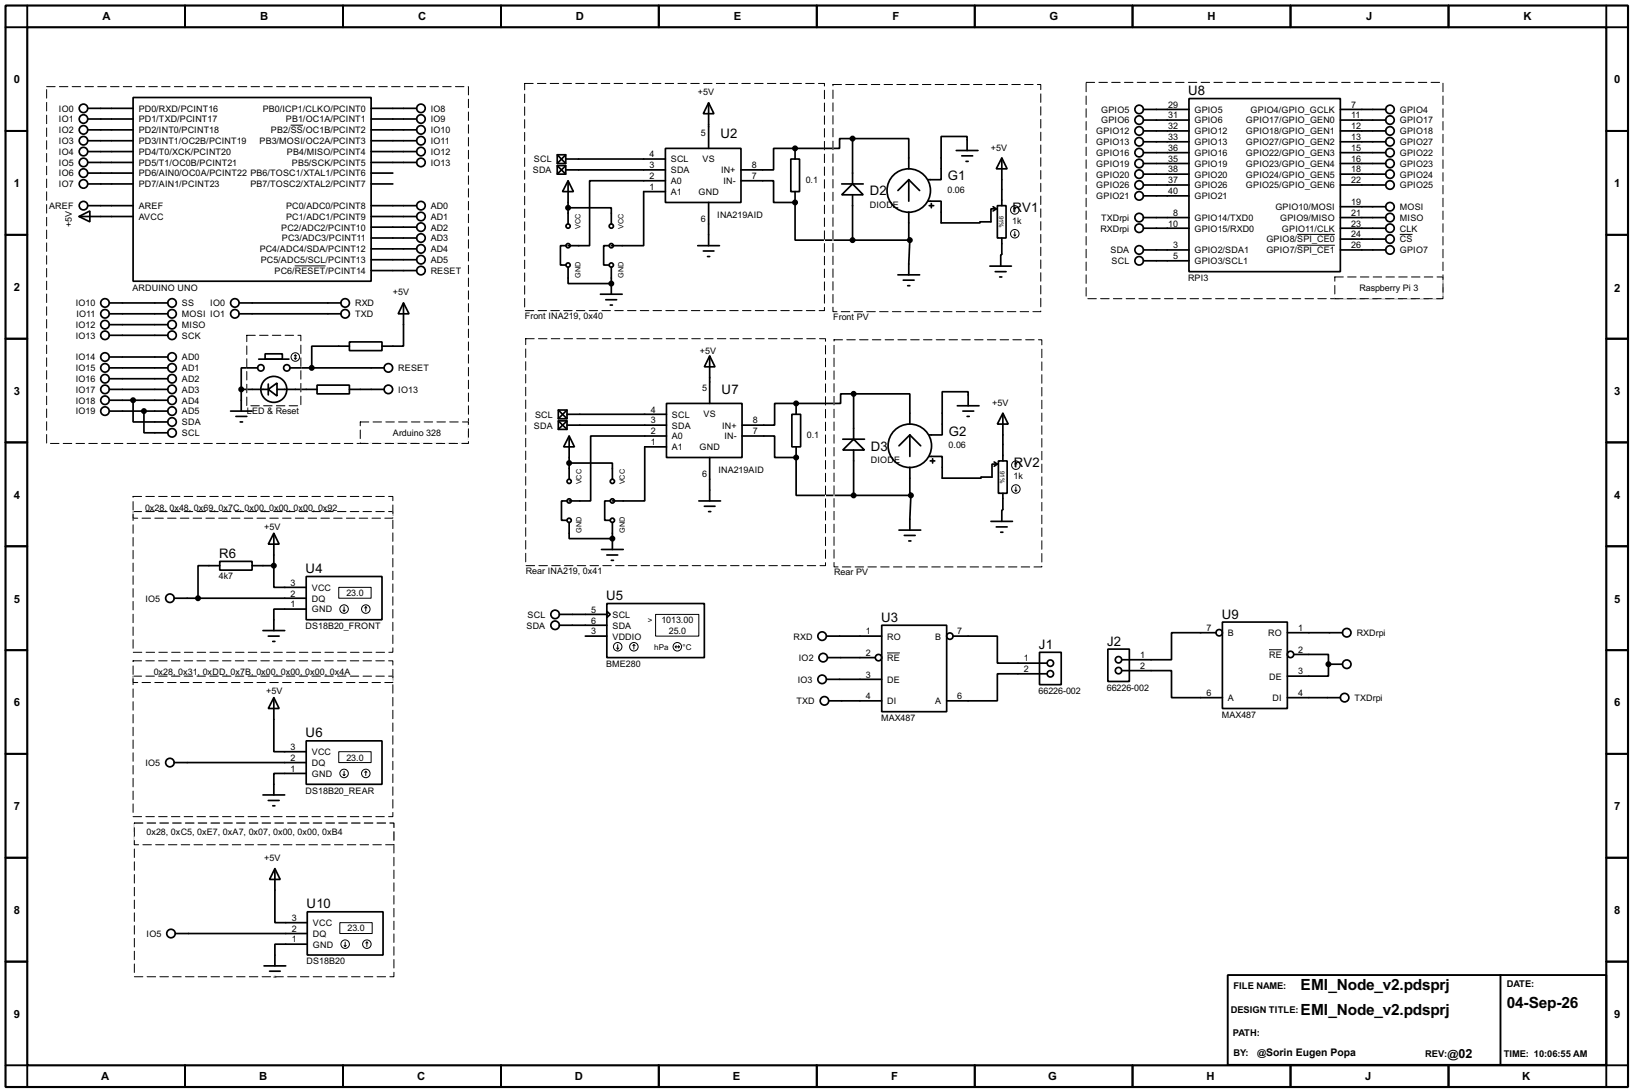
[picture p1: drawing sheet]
<svg xmlns="http://www.w3.org/2000/svg" width="383mm" height="256mm" viewBox="0 0 383 256" stroke-linecap="round" stroke-linejoin="round" font-family="sans-serif">
<path d="M1.3 1.3h381v254h-381zM6.4 6.4h370.8v243.8h-370.8z" fill="none" stroke="#000" stroke-width=".5"/>
<g fill="none" stroke="#000" stroke-width=".45">
<path d="M6.4 1.3v5.1h-5.1M43.5 1.3v5.1M80.6 1.3v5.1M117.7 1.3v5.1M154.7 1.3v5.1M191.8 1.3v5.1M228.9 1.3v5.1M266 1.3v5.1M303.1 1.3v5.1M340.2 1.3v5.1M377.2 1.3v5.1h5.1M1.3 30.7h5.1"/>
<path d="M377.2 30.7h5.1M1.3 55.2h5.1M377.2 55.2h5.1M1.3 79.6h5.1M377.2 79.6h5.1M1.3 103.9h5.1M377.2 103.9h5.1M1.3 128.3h5.1M377.2 128.3h5.1M1.3 152.7h5.1M377.2 152.7h5.1M1.3 177.1h5.1"/>
<path d="M377.2 177.1h5.1M1.3 201.5h5.1M377.2 201.5h5.1M1.3 225.9h5.1M288.3 229h88.9v21.1h-88.9zM352.4 229v21.1M377.2 225.9h5.1M1.3 250.2h5.1v5.1M43.5 250.2v5.1M80.6 250.2v5.1M117.7 250.2v5.1M154.7 250.2v5.1"/>
<path d="M191.8 250.2v5.1M228.9 250.2v5.1M266 250.2v5.1M303.1 250.2v5.1M340.2 250.2v5.1M382.3 250.2h-5.1v5.1"/>
</g>
<g fill="none" stroke="#000" stroke-width=".4">
<path d="M20.6 38.1h10.7M20.6 35.6h10.7M20.6 33.1h10.7M20.6 30.5h10.7M20.6 27.9h10.7M20.6 25.4h10.7M31.3 22.9h55.9v43.2h-55.9zM87.2 38.1h10.6M87.2 35.6h10.6M87.2 33.1h10.6M87.2 30.5h10.6M87.2 27.9h10.6"/>
<path d="M87.2 25.4h10.6M130.9 36.4h2v2h-2zM130.9 38.9h2v2h-2zM130.9 36.3l2 2.1M130.9 38.9l2 2M132.9 37.4h23.4M132.9 39.9h23.4M132.9 36.4l-2 2M132.9 38.9l-2 2M156.3 34.9h17.7v12.7h-17.7zM166.4 24.2v10.6M166.4 24.2l1.3 2.5h-2.5z"/>
<path d="M185.7 37.4h2.1v7.6h-2.1zM186.7 34.9h-5v5h-7.7M186.7 34.9v2.5M200.2 32.5h13.2v7.1M200.2 32.5h-3v2.3h-10.5M200.2 32.5v10.7M224.6 35.3h5.1M225.9 36.6h2.5M226.9 37.9h.5M227.1 35.4v-3.3h-6.1v10.1h-3M235.3 37.1l1.2 2.6h-2.5zM235.3 37.1v11.2"/>
<path d="M268.5 25.7h10.7M268.5 28.2h10.7M268.5 30.7h10.7M268.5 33.3h10.7M268.5 35.9h10.7M268.5 38.4h10.7M279.2 23.2h35.6v40.6h-35.6zM314.8 25.7h10.6M314.8 28.2h10.6M314.8 30.7h10.6M314.8 33.3h10.6M314.8 35.9h10.6"/>
<path d="M314.8 38.4h10.6M18.6 50.9l2.5-1.3v2.5zM18.6 50.8h12.7M20.6 43.2h10.7M20.6 40.7h10.7M20.6 48.3h10.7M87.2 43.2h5.1M87.2 40.7h5.1M87.2 48.3h10.6M87.2 50.8h10.6M87.2 53.4h10.6M87.2 55.9h10.6"/>
<path d="M87.2 58.5h10.6M132.9 57.7h-1.3v4.6h1.3M133.4 48.8h10.2v3.8M133.4 42.5v10.1M133.4 42.5l1.3 2.5h-2.6zM143.1 57.7h-1.3v4.6h1.3M156.3 45h-5.1v12.7h-7.6M156.3 42.5h-17.8v15.2h-5.1M163.9 57.7h5.1M165.2 59h2.5M166.4 47.6v10.1M174 42.5h7.7v5.1h5"/>
<path d="M186.7 47.6v8.8h13.5M186.7 45v2.6M197.7 43.2h5M200.2 45.8v10.6M200.2 56.4h13.5M200.2 43.2l2.5 2.6h-5zM213.4 49.8v6.1h.3v.5M213.4 42.2v5.1M213.4 42.2l2.6 2.6M213.4 42.2l-2.5 2.6M213.7 56.4l-.3 8.2M218 47.3h3v5.1h9.2v-.3h2.5v-3h1.3"/>
<path d="M218.2 48.3h1.1M218.7 47.8v1M233.2 48.6l.8 .5M234 49.1l-.8 .5M234.2 48.3h2.1v7.6h-2.1zM235.3 55.9v3.8l-.3 .3v2.5M268.5 40.9h10.7M268.5 43.5h10.7M268.5 46h10.7M268.5 58.7h10.7M268.5 51.1h10.7M268.5 53.6h10.7"/>
<path d="M314.8 40.9h10.6M314.8 43.5h10.6M314.8 58.7h10.6M314.8 51.1h10.6M314.8 53.6h10.6M314.8 48.6h10.6M314.8 56.2h10.6M25.7 71.2h13.7M25.7 73.7h13.7M25.7 76.3h13.7M25.7 78.8h13.7M56.2 71.2h23.9"/>
<path d="M56.2 73.7h23.9M87.2 61h10.6M87.2 63.5h10.6M94.8 71.2l1.3 2.5h-2.6zM94.8 71.2v10.1h-5.1M133.4 62.8v3.8h10.2M141 69.1h5.1M142.3 70.4h2.5M143.3 71.7h.5M143.6 62.8v6.3M166.2 60.3h.5M210.9 64.6h5.1"/>
<path d="M212.1 65.8h2.6M213.2 67.1h.5M232.5 62.5h5M233.7 63.8h2.6M234.8 65.1h.5M268.5 61.3h10.7M25.7 91.5h13.7M25.7 83.9h13.7M25.7 86.4h13.7M25.7 89h13.7M25.7 94h13.7M25.7 96.6h13.7"/>
<path d="M31.3 94v5.1h8.1M33.8 96.6v5.1h5.6M54.2 96.6h5M55.4 97.8h2.6M56.4 99.1h.6M56.7 91.5h6.3M56.7 91.5v5.1M60.5 86.4h-3.8v5.1M60.8 84.4h7.1M62.3 83.1h4v1.3h-4zM63 91.5l2.1-1.5v3zM63 90.2v2.6"/>
<path d="M65.1 91.5h9.4M68.1 86.4h22.1M74.5 90.5h7.6v2h-7.6zM82.1 81.3h-8.9v5.1M82.1 80.3h7.6v2.1h-7.6zM82.1 91.5h8.1M131.1 96.3l2.1 2.1M131.1 98.9l2.1 2M131.1 96.3h2.1v2.1h-2.1zM131.1 98.9h2.1v2h-2.1zM133.2 96.3l-2.1 2.1M133.2 98.9l-2.1 2"/>
<path d="M133.2 97.3h23.3M133.2 99.9h23.3M156.5 94.8h17.8v12.7h-17.8zM166.7 83.6v11.2M166.7 83.6l1.2 2.6h-2.5zM186 97.3h2v7.7h-2zM187 94.8h-5.1v5.1h-7.6M187 94.8v2.5M200.5 92.5h13.2v7.1M200.5 92.5h-3.1v2.3h-10.4M200.5 92.5v10.7M224.8 95.3h5.1"/>
<path d="M226.1 96.6h2.6M227.1 97.8h.5M227.4 95.3v-3.3h-6.1v10.2h-3.1M235.5 97.1v11.2M235.5 97.1l1.3 2.5h-2.6zM133.2 117.7h-1.3v4.5h1.3M133.7 102.4l1.2 2.6h-2.5zM133.7 108.8h10.1v3.8M133.7 102.4v10.2M143.3 117.7h-1.3v4.5h1.3M156.5 105h-5.1v12.7h-7.6M156.5 102.4h-17.8v15.3h-5"/>
<path d="M164.1 117.7h5.1M165.4 118.9h2.5M166.7 107.5v10.2M174.3 102.4h7.6v5.1h5.1M187 105v2.5M187 107.5v8.9h13.5M197.9 103.2h5.1M200.5 103.2l2.5 2.5h-5.1zM200.5 105.7v10.7M200.5 116.4h13.4M213.7 109.8v6.1h.2v.5M213.7 102.2v5"/>
<path d="M213.7 102.2l2.5 2.5M213.7 102.2l-2.6 2.5M213.9 116.4l-.2 8.1M218.2 107.2h3.1v5.1h9.1v-.2h2.6v-3.1h1.2M218.5 108.3h1M219 107.8v1M233.5 108.5l.7 .5M234.2 109l-.7 .5M234.5 108.3h2v7.6h-2zM235.5 115.9v3.8l-.2 .2v2.6M51.6 131.9h7.6v2h-7.6zM51.6 132.9h-5.1v7.6"/>
<path d="M59.2 132.9h5.1M64.3 125.3l1.3 2.5h-2.6zM64.3 125.3v7.6M64.3 132.9v5.1h7.6M71.9 135.4h17.8v10.2h-17.8zM133.7 122.7v3.8h10.1M141.3 129.1h5.1M142.5 130.4h2.6M143.6 131.6h.5M143.8 122.7v6.4M166.4 120.2h.5M211.1 124.5h5.1"/>
<path d="M212.4 125.8h2.5M213.4 127.1h.5M232.7 122.5h5.1M234 123.8h2.5M235 125h.5M40.9 140.5h31M61.8 148.1h5.1M63 149.4h2.6M64.1 150.7h.5M71.9 143.1h-7.6v5M131.4 144.3h11.1M131.4 146.9h11.1"/>
<path d="M137.5 149.4h5M142.5 141.8h22.9v12.7h-22.9zM142.5 143.6l.8 .7-.8 .8zM194.1 149.4h13M194.1 159.6h13M194.4 154.5h11.1M207.1 146.9h15.2v20.3h-15.2zM223.8 149.4h10.4v6.4h11.7M244.1 153.2h5.1v7.6h-5.1zM245.9 158.3h-11.7v6.3h-11.9M260.2 152.5h5v7.6h-5zM263.5 157.5h11.6v6.4h12"/>
<path d="M285.6 148.6h-10.5v6.4h-11.6M287.1 146.1h15.2v20.3h-15.2zM302.3 148.6h13M303.8 153.7h8.2v2.3h3.3M312 156v2.8h-9.7M40.9 179.1h31M64.3 163.9l1.3 2.5h-2.6zM64.3 163.9v12.7h7.6M71.9 174h17.8v10.2h-17.8zM194.6 164.6h12.5M302.3 163.9h12.5M61.8 186.7h5.1"/>
<path d="M63 188h2.6M64.1 189.3h.5M71.9 181.7h-7.6v5M41.2 219.3h31M64.6 204v12.7h7.6M64.6 204l1.2 2.6h-2.5zM72.2 214.2h17.8v10.1h-17.8zM62 226.9h5.1M63.3 228.1h2.5M64.3 229.4h.5M72.2 221.8h-7.6v5.1"/>
<circle cx="19.6" cy="25.5" r="1"/>
<circle cx="19.6" cy="35.6" r="1"/>
<circle cx="19.6" cy="33.1" r="1"/>
<circle cx="19.6" cy="38.2" r="1"/>
<circle cx="19.6" cy="30.5" r="1"/>
<circle cx="19.6" cy="28" r="1"/>
<circle cx="98.8" cy="33.1" r="1"/>
<circle cx="98.8" cy="38.2" r="1"/>
<circle cx="98.8" cy="35.6" r="1"/>
<circle cx="98.8" cy="30.5" r="1"/>
<circle cx="98.8" cy="25.5" r="1"/>
<circle cx="98.8" cy="28" r="1"/>
<circle cx="267.5" cy="38.4" r="1"/>
<circle cx="267.5" cy="33.3" r="1"/>
<circle cx="267.5" cy="35.9" r="1"/>
<circle cx="267.5" cy="30.8" r="1"/>
<circle cx="267.5" cy="28.2" r="1"/>
<circle cx="267.5" cy="25.7" r="1"/>
<circle cx="326.4" cy="25.7" r="1"/>
<circle cx="326.4" cy="33.3" r="1"/>
<circle cx="326.4" cy="28.2" r="1"/>
<circle cx="326.4" cy="30.8" r="1"/>
<circle cx="326.4" cy="35.9" r="1"/>
<circle cx="326.4" cy="38.4" r="1"/>
<circle cx="19.6" cy="48.3" r="1"/>
<circle cx="19.6" cy="40.7" r="1"/>
<circle cx="19.6" cy="43.2" r="1"/>
<circle cx="98.8" cy="53.4" r="1"/>
<circle cx="98.8" cy="58.5" r="1"/>
<circle cx="98.8" cy="48.3" r="1"/>
<circle cx="98.8" cy="50.9" r="1"/>
<circle cx="98.8" cy="55.9" r="1"/>
<circle cx="133.4" cy="57.7" r=".5"/>
<circle cx="133.4" cy="53.1" r=".5"/>
<circle cx="143.5" cy="53.1" r=".5"/>
<circle cx="143.5" cy="57.7" r=".5"/>
<circle cx="213.4" cy="44.8" r="5.1"/>
<circle cx="267.5" cy="40.9" r="1"/>
<circle cx="267.5" cy="43.5" r="1"/>
<circle cx="267.5" cy="58.7" r="1"/>
<circle cx="267.5" cy="51.1" r="1"/>
<circle cx="267.5" cy="53.6" r="1"/>
<circle cx="267.5" cy="46" r="1"/>
<circle cx="326.4" cy="43.5" r="1"/>
<circle cx="326.4" cy="58.7" r="1"/>
<circle cx="326.4" cy="53.6" r="1"/>
<circle cx="326.4" cy="51.1" r="1"/>
<circle cx="326.4" cy="56.2" r="1"/>
<circle cx="326.4" cy="48.6" r="1"/>
<circle cx="326.4" cy="40.9" r="1"/>
<circle cx="24.6" cy="76.3" r="1"/>
<circle cx="24.6" cy="71.2" r="1"/>
<circle cx="24.6" cy="78.8" r="1"/>
<circle cx="24.6" cy="73.7" r="1"/>
<circle cx="40.4" cy="78.8" r="1"/>
<circle cx="40.4" cy="71.2" r="1"/>
<circle cx="40.4" cy="76.3" r="1"/>
<circle cx="40.4" cy="73.7" r="1"/>
<circle cx="55.1" cy="71.2" r="1"/>
<circle cx="55.1" cy="73.7" r="1"/>
<circle cx="81" cy="71.2" r="1"/>
<circle cx="81" cy="73.7" r="1"/>
<circle cx="98.8" cy="61" r="1"/>
<circle cx="98.8" cy="63.6" r="1"/>
<circle cx="133.4" cy="62.3" r=".5"/>
<circle cx="143.5" cy="62.3" r=".5"/>
<circle cx="267.5" cy="61.3" r="1"/>
<circle cx="24.6" cy="86.4" r="1"/>
<circle cx="24.6" cy="89" r="1"/>
<circle cx="24.6" cy="83.9" r="1"/>
<circle cx="24.6" cy="91.5" r="1"/>
<circle cx="24.6" cy="94" r="1"/>
<circle cx="24.6" cy="96.6" r="1"/>
<circle cx="40.4" cy="94" r="1"/>
<circle cx="40.4" cy="99.1" r="1"/>
<circle cx="40.4" cy="91.5" r="1"/>
<circle cx="40.4" cy="83.9" r="1"/>
<circle cx="40.4" cy="86.4" r="1"/>
<circle cx="40.4" cy="89" r="1"/>
<circle cx="40.4" cy="96.6" r="1"/>
<circle cx="61.2" cy="86.4" r=".75"/>
<circle cx="64.3" cy="91.5" r="3.1"/>
<circle cx="67.3" cy="86.4" r=".75"/>
<circle cx="91.2" cy="86.4" r="1"/>
<circle cx="91.2" cy="91.5" r="1"/>
<circle cx="40.4" cy="101.7" r="1"/>
<circle cx="133.6" cy="113.1" r=".5"/>
<circle cx="133.6" cy="117.7" r=".5"/>
<circle cx="143.8" cy="113.1" r=".5"/>
<circle cx="143.8" cy="117.7" r=".5"/>
<circle cx="213.6" cy="104.7" r="5.1"/>
<circle cx="133.6" cy="122.2" r=".5"/>
<circle cx="143.8" cy="122.2" r=".5"/>
<circle cx="39.9" cy="140.5" r="1"/>
<circle cx="130.3" cy="144.3" r="1"/>
<circle cx="130.3" cy="146.9" r="1"/>
<circle cx="193" cy="149.4" r="1"/>
<circle cx="193" cy="159.6" r="1"/>
<circle cx="193.3" cy="154.5" r="1"/>
<circle cx="206.3" cy="154.5" r=".75"/>
<circle cx="223" cy="149.4" r=".75"/>
<circle cx="246.6" cy="155.8" r=".75"/>
<circle cx="246.6" cy="158.3" r=".75"/>
<circle cx="262.7" cy="155" r=".75"/>
<circle cx="262.7" cy="157.5" r=".75"/>
<circle cx="286.3" cy="148.6" r=".75"/>
<circle cx="303" cy="153.7" r=".75"/>
<circle cx="316.2" cy="156" r="1"/>
<circle cx="316.2" cy="148.6" r="1"/>
<circle cx="39.9" cy="179.1" r="1"/>
<circle cx="193.6" cy="164.6" r="1"/>
<circle cx="315.7" cy="163.9" r="1"/>
<circle cx="40.1" cy="219.3" r="1"/>
</g>
<g fill="#000">
<circle cx="186.7" cy="34.9" r=".2"/>
<circle cx="186.7" cy="47.6" r=".2"/>
<circle cx="143.6" cy="66.6" r=".2"/>
<circle cx="187" cy="94.8" r=".2"/>
<circle cx="187" cy="107.5" r=".2"/>
<circle cx="143.8" cy="126.5" r=".2"/>
</g>
<g fill="none" stroke="#000" stroke-width=".23">
<path d="M68.3 29.4h2.9M238.1 55.2l.2 .2M238.3 48.8l.3 .3M238.3 48.8l-.2 .3M238.3 48.8v1M238.3 54.4v1M238.6 55.2l-.3 .2M304.6 55h8.9M304.6 57.6h8.9M328.7 55h3M69.2 62.5h7.3M69.1 83.6l.3-.2 .3 .2"/>
<path d="M69.1 84.1l.3 .3M69.4 83.4v1M69.7 84.1l-.3 .3M238.3 115.1l.3 .3M238.6 108.8l.2 .2M238.6 108.8l-.3 .2M238.6 108.8v1M238.6 114.4v1M238.8 115.1l-.2 .3M79.6 138h7.6v2.5h-7.6zM80.6 143.3l.2 .3M80.8 142.5v1.1"/>
<path d="M81.1 143.3l-.3 .3M85.9 142.5l-.2 .3M85.9 142.5l.3 .3M85.9 142.5v1.1M144.8 152.2l.3 .3M145.1 151.4v1.1M145.3 152.2l-.2 .3M148.9 151.4l-.3 .3M148.9 151.4l.3 .3M148.9 151.4v1.1M154 144.3h10.1v5.1h-10.1zM158.6 151.9h1"/>
<path d="M158.8 151.7l-.2 .2 .2 .3M159.3 151.7l.3 .2M159.6 151.9l-.3 .3M208.3 153.4h3M298 152.6h3M79.6 176.6h7.6v2.5h-7.6zM80.6 181.9l.2 .3M80.8 181.2v1M81.1 181.9l-.3 .3M85.9 181.2v1M85.9 181.2l-.2 .2M85.9 181.2l.3 .2"/>
<path d="M79.8 216.7h7.6v2.6h-7.6zM80.8 222.1l.3 .2M81.1 221.3v1M81.3 222.1l-.2 .2M86.2 221.3l-.3 .2M86.2 221.3l.2 .2M86.2 221.3v1"/>
<circle cx="238.3" cy="49.3" r="1"/>
<circle cx="238.3" cy="54.9" r="1"/>
<circle cx="69.3" cy="83.9" r="1"/>
<circle cx="238.5" cy="114.9" r="1"/>
<circle cx="238.5" cy="109.3" r="1"/>
<circle cx="80.8" cy="143.1" r="1"/>
<circle cx="85.9" cy="143.1" r="1"/>
<circle cx="145" cy="151.9" r="1"/>
<circle cx="148.8" cy="151.9" r="1"/>
<circle cx="159" cy="151.9" r="1"/>
<circle cx="80.8" cy="181.7" r="1"/>
<circle cx="85.9" cy="181.7" r="1"/>
<circle cx="81" cy="221.8" r="1"/>
<circle cx="86.1" cy="221.8" r="1"/>
</g>
<g fill="none" stroke="#fff" stroke-width=".23">
<path d="M123.2 19.6h70.4v53.4h-70.4zM195.6 19.8h48.8v53.4h-48.8zM255.1 19.4h83.8v50.8h-83.8zM11 20.4h99v83.8h-99zM58 78.8h12.7v16.5h-12.7zM123.5 79.6h70.4v53.3h-70.4zM195.9 79.8h48.8v53.4h-48.8zM313.5 65.1h25.4v5.1h-25.4zM84.6 99.1h25.4v5.1h-25.4zM31.3 116.6h61v5.1h-61zM31.3 120.2h61v33h-61zM31.3 158.8h61v33h-61z"/>
<path d="M31.3 155.2h61v5.1h-61zM31.6 193.3h60.9v36.1h-60.9zM31.6 193.3h60.9v5.1h-60.9z"/>
</g>
<g fill="none" stroke="#000" stroke-width=".23" stroke-dasharray="2 1">
<path d="M123.2 19.6h70.4v53.4h-70.4zM195.6 19.8h48.8v53.4h-48.8zM255.1 19.4h83.8v50.8h-83.8zM11 20.4h99v83.8h-99zM58 78.8h12.7v16.5h-12.7zM123.5 79.6h70.4v53.3h-70.4zM195.9 79.8h48.8v53.4h-48.8zM313.5 65.1h25.4v5.1h-25.4zM84.6 99.1h25.4v5.1h-25.4zM31.3 116.6h61v5.1h-61zM31.3 120.2h61v33h-61zM31.3 158.8h61v33h-61z"/>
<path d="M31.3 155.2h61v5.1h-61zM31.6 193.3h60.9v36.1h-60.9zM31.6 193.3h60.9v5.1h-60.9z"/>
</g>
<g fill="#000" stroke="#000" stroke-width=".4">
<circle cx="186.7" cy="34.9" r=".5"/>
<circle cx="200.2" cy="32.5" r=".5"/>
<circle cx="133.4" cy="48.8" r=".5"/>
<circle cx="186.7" cy="47.6" r=".5"/>
<circle cx="200.2" cy="56.4" r=".5"/>
<circle cx="213.6" cy="56.4" r=".5"/>
<circle cx="143.5" cy="66.6" r=".5"/>
<circle cx="31.2" cy="94" r=".5"/>
<circle cx="33.8" cy="96.6" r=".5"/>
<circle cx="56.6" cy="91.5" r=".5"/>
<circle cx="73.2" cy="86.4" r=".5"/>
<circle cx="186.9" cy="94.8" r=".5"/>
<circle cx="200.4" cy="92.5" r=".5"/>
<circle cx="133.6" cy="108.8" r=".5"/>
<circle cx="186.9" cy="107.5" r=".5"/>
<circle cx="200.4" cy="116.4" r=".5"/>
<circle cx="213.9" cy="116.4" r=".5"/>
<circle cx="64.3" cy="132.9" r=".5"/>
<circle cx="143.8" cy="126.5" r=".5"/>
<circle cx="46.5" cy="140.5" r=".5"/>
<circle cx="311.9" cy="156" r=".5"/>
</g>
<g font-size="4">
<text x="305.4" y="232.6">EMI_Node_v2.pdsprj</text>
<text x="305.4" y="238.4">EMI_Node_v2.pdsprj</text>
<text x="353.8" y="236.6">04-Sep-26</text>
</g>
<g font-size="3.4">
<text x="279" y="22.4">U8</text>
<text x="169.2" y="32.5">U2</text>
<text x="204.3" y="45.9">D2</text>
<text x="222.6" y="42.3">G1</text>
<text x="237.8" y="49.7">RV1</text>
<text x="169.5" y="92.5">U7</text>
<text x="204.5" y="105.8">D3</text>
<text x="222.8" y="102.3">G2</text>
<text x="238.1" y="109.7">RV2</text>
<text x="51.5" y="131">R6</text>
<text x="71.8" y="134.6">U4</text>
<text x="142.4" y="140.9">U5</text>
<text x="206.9" y="146.1">U3</text>
<text x="286.9" y="145.3">U9</text>
<text x="244" y="152.4">J1</text>
<text x="260" y="151.7">J2</text>
<text x="71.8" y="173.2">U6</text>
<text x="72" y="213.4">U10</text>
</g>
<text font-size="3" x="339.9" y="248.6">@02</text>
<g font-size="2.9">
<text x="24" y="4.6">A</text>
<text x="61.1" y="4.6">B</text>
<text x="98.2" y="4.6">C</text>
<text x="135.2" y="4.6">D</text>
<text x="172.4" y="4.6">E</text>
<text x="209.6" y="4.6">F</text>
<text x="246.4" y="4.6">G</text>
<text x="283.5" y="4.6">H</text>
<text x="320.8" y="4.6">J</text>
<text x="357.7" y="4.6">K</text>
<text x="3.2" y="19.6">0</text>
<text x="379" y="19.6">0</text>
<text x="3.2" y="44">1</text>
<text x="379" y="44">1</text>
<text x="3.2" y="68.4">2</text>
<text x="379" y="68.6">2</text>
<text x="3.2" y="92.7">3</text>
<text x="379" y="92.7">3</text>
<text x="3.2" y="117.1">4</text>
<text x="379" y="117.1">4</text>
<text x="3.2" y="141.5">5</text>
<text x="379" y="141.5">5</text>
<text x="3.2" y="165.9">6</text>
<text x="379" y="165.9">6</text>
<text x="3.2" y="190.3">7</text>
<text x="379" y="190.3">7</text>
<text x="3.2" y="214.7">8</text>
<text x="379" y="214.7">8</text>
<text x="3.2" y="239">9</text>
<text x="379" y="239">9</text>
<text x="23.8" y="253.7">A</text>
<text x="60.8" y="253.7">B</text>
<text x="97.9" y="253.7">C</text>
<text x="135" y="253.7">D</text>
<text x="172.1" y="253.7">E</text>
<text x="209.3" y="253.7">F</text>
<text x="246.1" y="253.7">G</text>
<text x="283.3" y="253.7">H</text>
<text x="320.6" y="253.7">J</text>
<text x="357.4" y="253.7">K</text>
</g>
<g font-size="2.5">
<text x="295.2" y="248.1">@Sorin Eugen Popa</text>
<text x="334.7" y="248.4">REV:</text>
<text x="353.1" y="248.4">TIME: 10:06:55 AM</text>
</g>
<g font-size="2.4">
<text x="289.6" y="232.3">FILE NAME:</text>
<text x="353.9" y="231.9">DATE:</text>
<text x="289" y="237.9">DESIGN TITLE:</text>
<text x="289.5" y="243.3">PATH:</text>
<text x="289.6" y="248.1">BY:</text>
</g>
<g font-size="2.3">
<text x="163.9" y="22.4">+5V</text>
<text x="13.8" y="28.8">IO1</text>
<text x="13.8" y="26.2">IO0</text>
<text x="32.6" y="28.8">PD1/TXD/PCINT17</text>
<text x="32.6" y="26.2">PD0/RXD/PCINT16</text>
<text x="61.7" y="26.2">PB0/ICP1/CLKO/PCINT0</text>
<text x="67.1" y="28.8">PB1/OC1A/PCINT1</text>
<text x="101.1" y="26.2">IO8</text>
<text x="101.1" y="28.8">IO9</text>
<text x="258.6" y="26.5">GPIO5</text>
<text x="258.6" y="29">GPIO6</text>
<text x="274.4" y="25.3">29</text>
<text x="274.4" y="27.8">31</text>
<text x="280.5" y="26.5">GPIO5</text>
<text x="280.5" y="29">GPIO6</text>
<text x="292.6" y="29">GPIO17/GPIO_GEN0</text>
<text x="293.7" y="26.5">GPIO4/GPIO_GCLK</text>
<text x="317.3" y="27.8">11</text>
<text x="317.3" y="25.3">7</text>
<text x="328.7" y="26.5">GPIO4</text>
<text x="328.7" y="29">GPIO17</text>
<text x="13.8" y="33.9">IO3</text>
<text x="13.8" y="31.3">IO2</text>
<text x="32.6" y="33.9">PD3/INT1/OC2B/PCINT19</text>
<text x="32.6" y="31.3">PD2/INT0/PCINT18</text>
<text x="60.9" y="33.9">PB3/MOSI/OC2A/PCINT3</text>
<text x="63.6" y="31.3">PB2/SS/OC1B/PCINT2</text>
<text x="101.1" y="31.3">IO10</text>
<text x="101.1" y="33.9">IO11</text>
<text x="164.6" y="31.9">5</text>
<text x="232.7" y="35.3">+5V</text>
<text x="257.4" y="31.6">GPIO12</text>
<text x="257.4" y="34.1">GPIO13</text>
<text x="274.4" y="32.9">33</text>
<text x="274.4" y="30.4">32</text>
<text x="274.4" y="35.5">36</text>
<text x="280.5" y="34.1">GPIO13</text>
<text x="280.5" y="31.6">GPIO12</text>
<text x="292.6" y="34.1">GPIO27/GPIO_GEN2</text>
<text x="292.6" y="31.6">GPIO18/GPIO_GEN1</text>
<text x="317.3" y="32.9">13</text>
<text x="317.3" y="35.5">15</text>
<text x="317.3" y="30.4">12</text>
<text x="328.7" y="31.6">GPIO18</text>
<text x="328.7" y="34.1">GPIO27</text>
<text x="13.8" y="41.5">IO6</text>
<text x="13.8" y="38.9">IO5</text>
<text x="13.8" y="36.4">IO4</text>
<text x="32.6" y="41.5">PD6/AIN0/OC0A/PCINT22 PB6/TOSC1/XTAL1/PCINT6</text>
<text x="32.6" y="38.9">PD5/T1/OC0B/PCINT21</text>
<text x="32.6" y="36.4">PD4/T0/XCK/PCINT20</text>
<text x="67.4" y="36.4">PB4/MISO/PCINT4</text>
<text x="68.5" y="38.9">PB5/SCK/PCINT5</text>
<text x="101.1" y="36.4">IO12</text>
<text x="101.1" y="38.9">IO13</text>
<text x="125.1" y="40.7">SDA</text>
<text x="125.4" y="38.1">SCL</text>
<text x="152.6" y="37">4</text>
<text x="152.6" y="39.5">3</text>
<text x="157.5" y="38.1">SCL</text>
<text x="157.5" y="40.7">SDA</text>
<text x="165" y="38.1">VS</text>
<text x="169.3" y="40.7">IN+</text>
<text x="176.5" y="39.5">8</text>
<text x="257.4" y="36.7">GPIO16</text>
<text x="257.4" y="39.2">GPIO19</text>
<text x="257.4" y="41.7">GPIO20</text>
<text x="274.4" y="38">35</text>
<text x="274.4" y="40.5">38</text>
<text x="280.5" y="39.2">GPIO19</text>
<text x="280.5" y="36.7">GPIO16</text>
<text x="280.5" y="41.7">GPIO20</text>
<text x="292.6" y="36.7">GPIO22/GPIO_GEN3</text>
<text x="292.6" y="39.2">GPIO23/GPIO_GEN4</text>
<text x="292.6" y="41.7">GPIO24/GPIO_GEN5</text>
<text x="317.3" y="38">16</text>
<text x="317.3" y="40.5">18</text>
<text x="328.7" y="36.7">GPIO22</text>
<text x="328.7" y="39.2">GPIO23</text>
<text x="328.7" y="41.7">GPIO24</text>
<text x="13.8" y="44">IO7</text>
<text x="32.6" y="44">PD7/AIN1/PCINT23</text>
<text x="58.8" y="44">PB7/TOSC2/XTAL2/PCINT7</text>
<text x="152.6" y="42.1">2</text>
<text x="152.6" y="44.6">1</text>
<text x="157.5" y="43.2">A0</text>
<text x="157.5" y="45.8">A1</text>
<text x="164" y="45.9">GND</text>
<text x="169.9" y="43.2">IN-</text>
<text x="176.5" y="42.1">7</text>
<text x="189.2" y="42.9">0.1</text>
<text x="222.5" y="45.2">0.06</text>
<text x="257.4" y="44.3">GPIO26</text>
<text x="257.4" y="46.8">GPIO21</text>
<text x="274.4" y="43.1">37</text>
<text x="274.4" y="45.6">40</text>
<text x="280.5" y="44.3">GPIO26</text>
<text x="280.5" y="46.8">GPIO21</text>
<text x="292.6" y="44.3">GPIO25/GPIO_GEN6</text>
<text x="317.3" y="43.1">22</text>
<text x="328.7" y="44.3">GPIO25</text>
<text x="11.5" y="49.1">AREF</text>
<text x="16.9" y="53.3" transform="rotate(-90 16.9 53.3)">+5V</text>
<text x="32.6" y="51.6">AVCC</text>
<text x="32.6" y="49.1">AREF</text>
<text x="67.2" y="51.6">PC1/ADC1/PCINT9</text>
<text x="67.2" y="49.1">PC0/ADC0/PCINT8</text>
<text x="101.1" y="49.1">AD0</text>
<text x="101.1" y="51.6">AD1</text>
<text x="164.6" y="52">6</text>
<text x="168.4" y="51.2">INA219AID</text>
<text x="204.2" y="48.8">DIODE</text>
<text x="237.7" y="52.6">1k</text>
<text x="258.6" y="51.9">TXDrpi</text>
<text x="274.4" y="53.2">10</text>
<text x="275.5" y="50.7">8</text>
<text x="280.5" y="51.9">GPIO14/TXD0</text>
<text x="299.5" y="49.4">GPIO10/MOSI</text>
<text x="300.6" y="51.9">GPIO9/MISO</text>
<text x="317.3" y="48.2">19</text>
<text x="317.3" y="50.7">21</text>
<text x="317.3" y="53.2">23</text>
<text x="328.7" y="51.9">MISO</text>
<text x="328.7" y="49.4">MOSI</text>
<text x="61" y="59.3">PC4/ADC4/SDA/PCINT12</text>
<text x="66" y="54.2">PC2/ADC2/PCINT10</text>
<text x="66.2" y="56.7">PC3/ADC3/PCINT11</text>
<text x="101.1" y="54.2">AD2</text>
<text x="101.1" y="56.7">AD3</text>
<text x="101.1" y="59.3">AD4</text>
<text x="258.4" y="54.4">RXDrpi</text>
<text x="260.8" y="59.5">SDA</text>
<text x="275.5" y="58.3">3</text>
<text x="280.5" y="59.5">GPIO2/SDA1</text>
<text x="280.5" y="54.4">GPIO15/RXD0</text>
<text x="297.4" y="57">GPIO8/SPI_CE0</text>
<text x="297.4" y="59.5">GPIO7/SPI_CE1</text>
<text x="301" y="54.4">GPIO11/CLK</text>
<text x="317.3" y="55.7">24</text>
<text x="317.3" y="58.3">26</text>
<text x="328.7" y="59.5">GPIO7</text>
<text x="328.7" y="54.4">CLK</text>
<text x="328.7" y="57">CS</text>
<text x="61.2" y="61.8">PC5/ADC5/SCL/PCINT13</text>
<text x="64.5" y="64.3">PC6/RESET/PCINT14</text>
<text x="101.1" y="61.8">AD5</text>
<text x="101.1" y="64.3">RESET</text>
<text x="261" y="62.1">SCL</text>
<text x="275.5" y="60.9">5</text>
<text x="279" y="66">RPI3</text>
<text x="280.5" y="62.1">GPIO3/SCL1</text>
<text x="17.8" y="72">IO10</text>
<text x="31.1" y="68.2">ARDUINO UNO</text>
<text x="42.7" y="72">SS</text>
<text x="49.4" y="72">IO0</text>
<text x="83.4" y="72">RXD</text>
<text x="92.3" y="69.4">+5V</text>
<text x="319.2" y="68.3">Raspberry Pi 3</text>
<text x="17.8" y="77">IO12</text>
<text x="17.9" y="74.5">IO11</text>
<text x="42.7" y="74.5">MOSI IO1</text>
<text x="42.7" y="77">MISO</text>
<text x="83.4" y="74.5">TXD</text>
<text x="123.2" y="75">Front INA219, 0x40</text>
<text x="195.6" y="75.2">Front PV</text>
<text x="17.8" y="79.6">IO13</text>
<text x="42.7" y="79.6">SCK</text>
<text x="164.3" y="83.2">+5V</text>
<text x="17.8" y="84.7">IO14</text>
<text x="17.8" y="87.2">IO15</text>
<text x="17.8" y="89.7">IO16</text>
<text x="42.7" y="84.7">AD0</text>
<text x="42.7" y="87.2">AD1</text>
<text x="42.7" y="89.7">AD2</text>
<text x="93.5" y="87.2">RESET</text>
<text x="17.8" y="92.3">IO17</text>
<text x="17.8" y="94.8">IO18</text>
<text x="42.7" y="92.3">AD3</text>
<text x="42.7" y="94.8">AD4</text>
<text x="93.5" y="92.3">IO13</text>
<text x="164.9" y="91.9">5</text>
<text x="232.9" y="95.3">+5V</text>
<text x="17.8" y="97.4">IO19</text>
<text x="42.7" y="97.4">AD5</text>
<text x="42.7" y="99.9">SDA</text>
<text x="58" y="97.3">LED &amp; Reset</text>
<text x="125.4" y="100.7">SDA</text>
<text x="125.6" y="98.1">SCL</text>
<text x="152.8" y="96.9">4</text>
<text x="152.8" y="99.5">3</text>
<text x="157.8" y="98.1">SCL</text>
<text x="157.8" y="100.7">SDA</text>
<text x="165.2" y="98.1">VS</text>
<text x="169.6" y="100.7">IN+</text>
<text x="176.8" y="99.5">8</text>
<text x="42.7" y="102.4">SCL</text>
<text x="92.3" y="102.4">Arduino 328</text>
<text x="152.8" y="102">2</text>
<text x="152.8" y="104.6">1</text>
<text x="157.8" y="103.2">A0</text>
<text x="157.8" y="105.8">A1</text>
<text x="164.3" y="105.8">GND</text>
<text x="170.1" y="103.2">IN-</text>
<text x="176.8" y="102">7</text>
<text x="189.4" y="102.9">0.1</text>
<text x="222.8" y="105.2">0.06</text>
<text x="164.8" y="112">6</text>
<text x="168.7" y="111.2">INA219AID</text>
<text x="204.5" y="108.7">DIODE</text>
<text x="238" y="112.5">1k</text>
<text x="34.1" y="119.9">0x28, 0x48, 0x69, 0x7C, 0x00, 0x00, 0x00, 0x92</text>
<text x="62" y="124.5">+5V</text>
<text x="51.4" y="136.1">4k7</text>
<text x="68.2" y="137.6">3</text>
<text x="123.5" y="134.9">Rear INA219, 0x41</text>
<text x="195.9" y="135.2">Rear PV</text>
<text x="34.1" y="141.3">IO5</text>
<text x="68.2" y="140.1">2</text>
<text x="68.2" y="142.7">1</text>
<text x="73.2" y="141.3">DQ</text>
<text x="73.2" y="138.8">VCC</text>
<text x="73.2" y="143.9">GND</text>
<text x="81.3" y="140">23.0</text>
<text x="138.9" y="143.9">5</text>
<text x="71.7" y="147.8">DS18B20_FRONT</text>
<text x="123.6" y="147.6">SDA</text>
<text x="123.9" y="145.1">SCL</text>
<text x="138.9" y="146.5">6</text>
<text x="138.9" y="149">3</text>
<text x="143.8" y="147.6">SDA</text>
<text x="143.8" y="145.1">SCL</text>
<text x="155.3" y="146.4">1013.00</text>
<text x="157" y="148.9">25.0</text>
<text x="203.4" y="149">1</text>
<text x="224.8" y="149">7</text>
<text x="283.4" y="148.2">7</text>
<text x="288.3" y="149.4">B</text>
<text x="297.8" y="149.4">RO</text>
<text x="304.8" y="148.2">1</text>
<text x="318.6" y="149.4">RXDrpi</text>
<text x="143.8" y="150.2">VDDIO</text>
<text x="186.3" y="150.2">RXD</text>
<text x="187.6" y="155.2">IO2</text>
<text x="203.3" y="154.1">2</text>
<text x="208.3" y="150.2">RO</text>
<text x="208.3" y="155.2">RE</text>
<text x="219.6" y="150.2">B</text>
<text x="240.4" y="155.4">1</text>
<text x="267.8" y="154.6">1</text>
<text x="298" y="154.5">RE</text>
<text x="304.8" y="153.3">2</text>
<text x="36.1" y="158.5">0x28, 0x31, 0xDD, 0x7B, 0x00, 0x00, 0x00, 0x4A</text>
<text x="142.3" y="156.6">BME280</text>
<text x="187.3" y="160.3">IO3</text>
<text x="203.4" y="159.2">3</text>
<text x="208.3" y="160.3">DE</text>
<text x="240.4" y="157.8">2</text>
<text x="267.8" y="157.1">2</text>
<text x="298" y="159.6">DE</text>
<text x="304.8" y="158.4">3</text>
<text x="62.5" y="162.9">+5V</text>
<text x="187" y="165.4">TXD</text>
<text x="203.4" y="164.2">4</text>
<text x="208.3" y="165.4">DI</text>
<text x="219.6" y="165.4">A</text>
<text x="224.8" y="164.2">6</text>
<text x="243.9" y="163">66226-002</text>
<text x="259.9" y="162.2">66226-002</text>
<text x="283.4" y="163.5">6</text>
<text x="288.3" y="164.6">A</text>
<text x="298.8" y="164.6">DI</text>
<text x="304.8" y="163.5">4</text>
<text x="318.1" y="164.6">TXDrpi</text>
<text x="206.9" y="169.3">MAX487</text>
<text x="286.9" y="168.6">MAX487</text>
<text x="34.1" y="179.9">IO5</text>
<text x="68.2" y="178.7">2</text>
<text x="68.2" y="176.2">3</text>
<text x="73.2" y="179.9">DQ</text>
<text x="73.2" y="177.3">VCC</text>
<text x="81.3" y="178.6">23.0</text>
<text x="68.2" y="181.3">1</text>
<text x="73.2" y="182.5">GND</text>
<text x="71.7" y="186.4">DS18B20_REAR</text>
<text x="34.4" y="196.1">0x28, 0xC5, 0xE7, 0xA7, 0x07, 0x00, 0x00, 0xB4</text>
<text x="62" y="202.3">+5V</text>
<text x="34.4" y="220.1">IO5</text>
<text x="68.5" y="218.9">2</text>
<text x="68.5" y="216.3">3</text>
<text x="68.5" y="221.4">1</text>
<text x="73.5" y="220.1">DQ</text>
<text x="73.5" y="217.5">VCC</text>
<text x="81.6" y="218.7">23.0</text>
<text x="72" y="226.5">DS18B20</text>
<text x="73.5" y="222.6">GND</text>
</g>
<g font-size="2.1">
<text x="152.2" y="146.3">&gt;</text>
<text x="153.7" y="152.6">hPa</text>
<text x="160.3" y="152.6">°C</text>
</g>
<g font-size="1.9">
<text x="136.3" y="53.9" transform="rotate(-90 136.3 53.9)">VCC</text>
<text x="146.5" y="53.9" transform="rotate(-90 146.5 53.9)">VCC</text>
<text x="136.3" y="65.3" transform="rotate(-90 136.3 65.3)">GND</text>
<text x="146.5" y="65.3" transform="rotate(-90 146.5 65.3)">GND</text>
<text x="136.6" y="113.8" transform="rotate(-90 136.6 113.8)">VCC</text>
<text x="146.7" y="113.8" transform="rotate(-90 146.7 113.8)">VCC</text>
<text x="136.6" y="125.2" transform="rotate(-90 136.6 125.2)">GND</text>
<text x="146.7" y="125.2" transform="rotate(-90 146.7 125.2)">GND</text>
</g>
<g font-size="1.6">
<text x="234.6" y="50.7" transform="rotate(90 234.6 50.7)">91%</text>
<text x="234.9" y="110.6" transform="rotate(90 234.9 110.6)">91%</text>
</g>
</svg>
